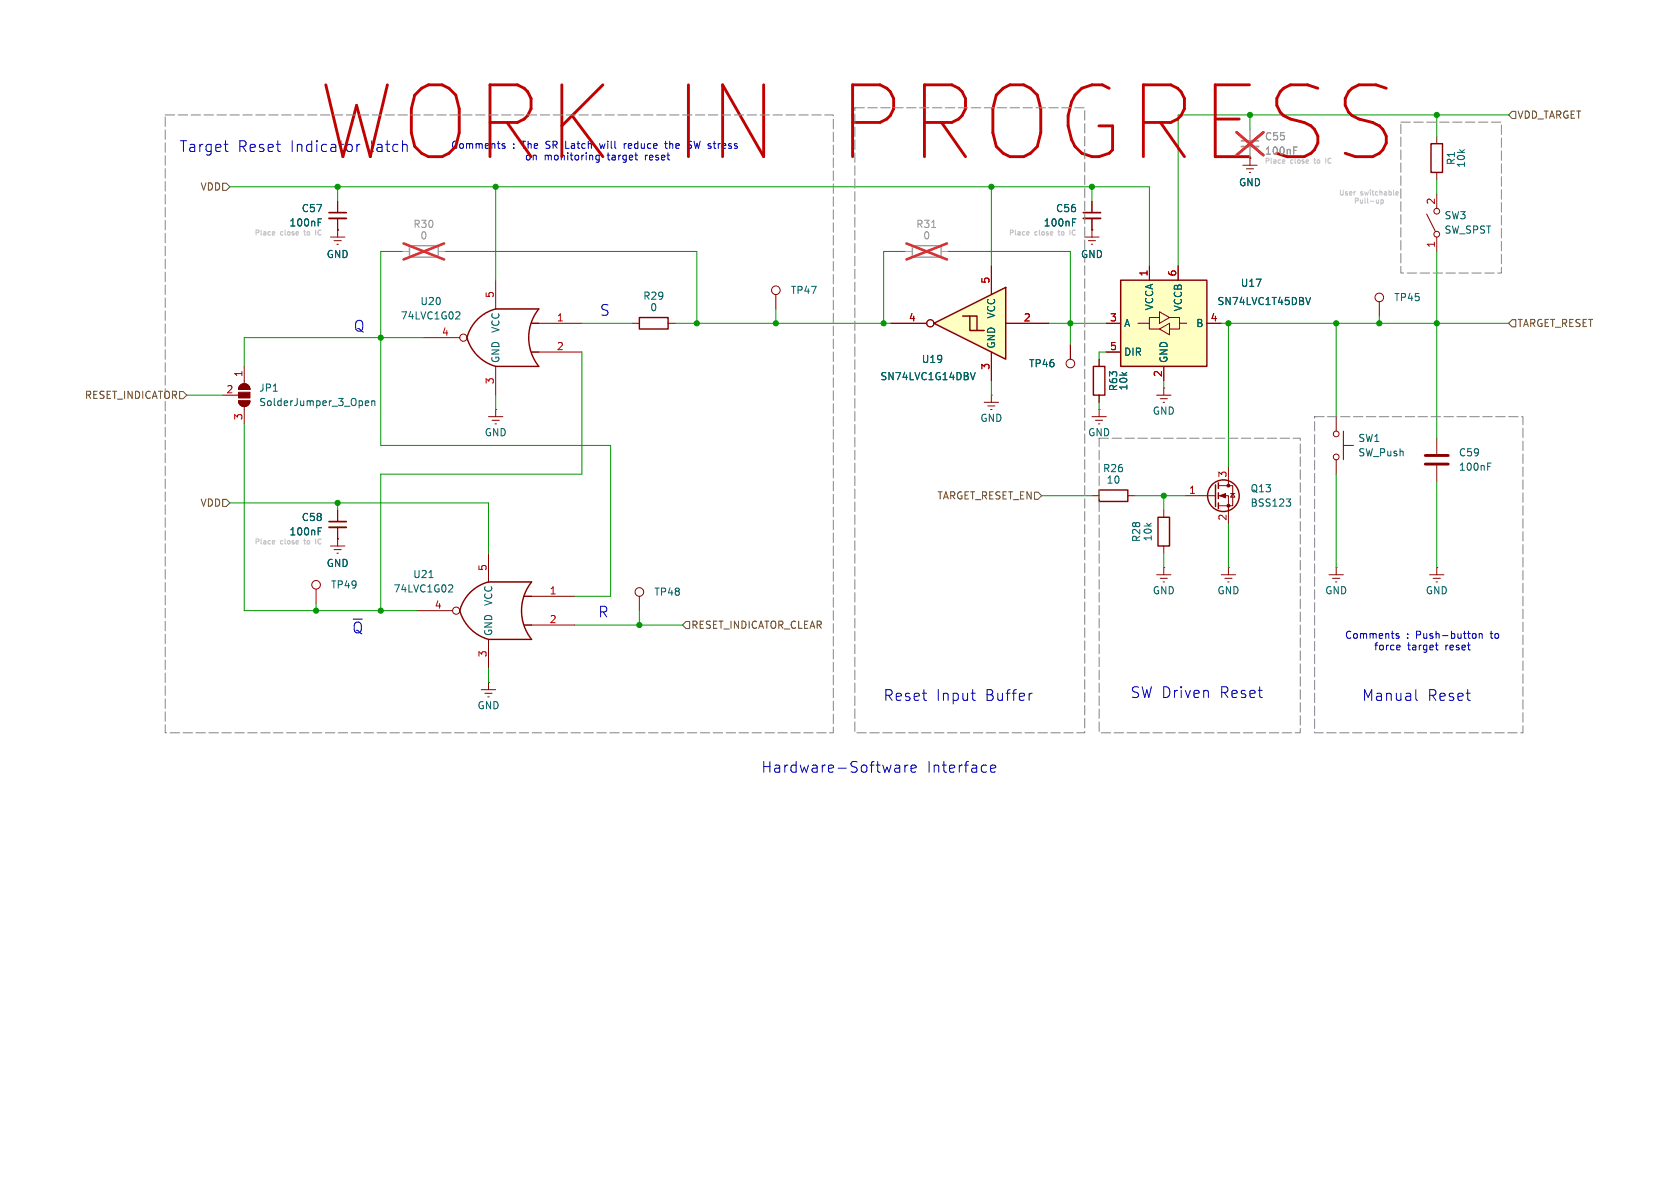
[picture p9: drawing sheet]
<svg xmlns="http://www.w3.org/2000/svg" width="297mm" height="210mm" viewBox="0 0 297 210" stroke-linecap="round" stroke-linejoin="round" font-family="sans-serif">
<g fill="none" stroke="#840000" stroke-width=".18">
<path d="M59.7 35.6v2M59.7 38.6v2M137.2 52.1v2.5M191.8 41.9h2.5M192.4 42.5h1.3M192.9 43.2h.3M193 40.6h.1M193 40.6v1.3M39.4 69.9h2.8M42.2 70.9h2a1.02 1.02 0 0 1-1 1 1.02 1.02 0 0 1-1-1zM42.5 68.1a1.02 1.02 0 0 1 1.1-.2 1.02 1.02 0 0 1 .6 .9h-2zM43.2 64.8v3"/>
<path d="M43.2 71.9v3M193 73.7h2.6M193.7 74.3h1.2M194.2 74.9h.2M194.3 72.4h.1M194.3 72.4v1.3M113 105.4v2.6M85.1 121.9h2.5M85.7 122.6h1.3M86.2 123.2h.3M86.4 120.7h.1M86.4 120.7v1.2"/>
<circle cx="137.2" cy="51.3" r=".76"/>
<circle cx="113" cy="104.6" r=".76"/>
</g>
<g fill="#840000" stroke="#840000" stroke-width=".18">
<path d="M42.5 68.1a1.02 1.02 0 0 1 1.1-.2 1.02 1.02 0 0 1 .6 .9h-2z"/>
<path d="M42.2 69.3h2v1.1h-2z"/>
<path d="M42.2 70.9h2a1.02 1.02 0 0 1-1 1 1.02 1.02 0 0 1-1-1z"/>
</g>
<path d="M56.3 39.3h.4M56.3 38.7h.6M64.6 71.3l.6-.1-.1-.3h-.3l-.2 .1v.6h.5M65.7 71l.2-.1h.3l.1 .8M65.7 70.9v.8" fill="none" stroke="#006464" stroke-width=".18"/>
<path d="M58.2 37.6h3" fill="none" stroke="#840000" stroke-width=".3"/>
<path d="M58.2 38.6h3" fill="none" stroke="#840000" stroke-width=".33"/>
<g fill="#ffffc2">
<path d="M94 57.2h1.2z"/>
<path d="M94 62.2h1.2z"/>
</g>
<path d="M87.6 54.6h7.6M87.6 64.8h7.6" fill="none" stroke="#ffffc2" stroke-width=".18"/>
<path d="M253 25.4h2v5.1h-2zM84.4 56.4l1.5-1.1 1.7-.7h7.6a8.1 8.1 0 0 0 0 10.2h-7.6a7.2 7.2 0 0 1-5-5.2l.7-1.7zM94 57.2h1.2M94 62.2h1.2" fill="none" stroke="#840000" stroke-width=".25"/>
<g fill="none" stroke="#840000" stroke-width=".18">
<path d="M252.2 37.8l1.5 3.1M254 24.1v1.3M254 30.5v1.3M254 34.3v2.5M74.9 59.7h6.4M87.6 49.5v5.1M95.2 57.2h7.7M254 41.9v2.6M87.6 64.8v5.1M95.2 62.2h7.7M236.2 73.7v2.5M237.5 78.7h1.8"/>
<path d="M237.5 76.2v5.1M236.2 81.3v2.5"/>
<circle cx="254" cy="37.3" r=".51"/>
<circle cx="81.9" cy="59.7" r=".63"/>
<circle cx="254" cy="41.4" r=".51"/>
<circle cx="236.2" cy="76.7" r=".51"/>
<circle cx="236.2" cy="80.8" r=".51"/>
</g>
<path d="M80.8 55.1l.4 .1 .1 .3-.8 .9h.8" fill="none" stroke="#006464" stroke-width=".18"/>
<path d="M161.3 43.4h5.1v2.1h-5.1z" fill="none" stroke="#a1a1a1" stroke-width=".25"/>
<path d="M160 44.5h1.3M166.4 44.5h1.2" fill="none" stroke="#a1a1a1" stroke-width=".18"/>
<path d="M164.7 40.2h.7" fill="none" stroke="#989898" stroke-width=".18"/>
<path d="M160.2 43l7.2 2.9M167.4 43l-7.2 2.9" fill="none" stroke="#e12e31" stroke-width=".46"/>
<path d="M165.1 57.2l12.7-6.4v12.7z" fill="#ffffc2"/>
<path d="M113 56.1h5.1v2.1h-5.1zM165.1 57.2l12.7-6.4v12.7zM170.2 55.9h2.5v2.5M171.4 55.9v2.5h2.6M193.3 64.8h2v5.1h-2zM194.3 86.6h5.1v2h-5.1z" fill="none" stroke="#840000" stroke-width=".25"/>
<g fill="none" stroke="#840000" stroke-width=".18">
<path d="M193 35.6v2M193 38.6v2M58.4 41.9h2.6M59.1 42.5h1.2M59.6 43.2h.2M59.7 40.6h.1M59.7 40.6v1.3M111.8 57.2h1.2M118.1 57.2h1.3M157.5 57.2h6.3M175.3 47v5.1M177.8 57.2h7.6"/>
<path d="M243.8 53.3v2.6M175.3 62.2v5.1M194.3 63.5v1.3M194.3 69.9v1.2M204.5 69.9h2.5M205.1 70.5h1.3M205.6 71.1h.3M205.7 68.6h.1M205.7 68.6v1.3M254 77.5v2.8M193 87.6h1.3M199.4 87.6h1.3"/>
<path d="M254 82.3v2.8M215.9 101.6h2.5M216.5 102.2h1.3M217 102.9h.3M217.2 100.3h.1M217.2 100.3v1.3M234.9 101.6h2.6M235.6 102.2h1.3M236.1 102.9h.2M236.2 100.3h.1M236.2 100.3v1.3M252.7 101.6h2.6"/>
<path d="M253.4 102.2h1.2M253.9 102.9h.2M254 100.3h.1M254 100.3v1.3"/>
<circle cx="164.5" cy="57.1" r=".63"/>
<circle cx="243.8" cy="52.6" r=".76"/>
</g>
<path d="M189.6 39.3h.4M189.6 38.7h.6M171.6 65.9l.4 1.2 .4-1.2M263 82.5h.4M263 81.9h.6" fill="none" stroke="#006464" stroke-width=".18"/>
<path d="M252 80.5h4M252 82h4" fill="none" stroke="#840000" stroke-width=".51"/>
<path d="M191.5 37.6h3.1" fill="none" stroke="#840000" stroke-width=".3"/>
<path d="M191.5 38.6h3.1" fill="none" stroke="#840000" stroke-width=".33"/>
<path d="M72.4 43.4h5.1v2.1h-5.1z" fill="none" stroke="#a1a1a1" stroke-width=".25"/>
<path d="M71.1 44.5h1.3M77.5 44.5h1.2" fill="none" stroke="#a1a1a1" stroke-width=".18"/>
<path d="M71.3 43l7.2 2.9M78.5 43l-7.2 2.9" fill="none" stroke="#e12e31" stroke-width=".46"/>
<path d="M198.1 49.5h15.3v15.3h-15.3z" fill="#ffffc2"/>
<path d="M198.1 49.5h15.3v15.3h-15.3z" fill="none" stroke="#840000" stroke-width=".25"/>
<path d="M195.6 57.2h2.5M201.2 57.2h2v1h1.8M203.2 47v2.5M205 56.1h-1.8v1.1M205 55.1l1.8 1-1.8 1.1zM205 58.2l1.8-1v2zM206.8 56.1h1.7v1.1h1.3M208.3 47v2.5M208.5 57.2v1h-1.7M213.4 57.2h2.5M195.6 62.2h2.5M205.7 64.8v2.5" fill="none" stroke="#840000" stroke-width=".18"/>
<path d="M230.8 52.6l.5 1.2 .4-1.2" fill="none" stroke="#006464" stroke-width=".18"/>
<g fill="#ffffc2">
<path d="M92.7 105.4h1.3z"/>
<path d="M92.7 110.5h1.3z"/>
</g>
<path d="M86.4 102.9h7.6M86.4 113h7.6" fill="none" stroke="#ffffc2" stroke-width=".18"/>
<g fill="none" stroke="#840000" stroke-width=".25">
<path d="M204.7 91.4h2.1v5.1h-2.1zM214.9 85.7v3.8M215.4 85.3v1.1M215.4 87.1v1M215.4 88.9v1M83.2 104.7l1.4-1.1 1.8-.7h7.6a8.1 8.1 0 0 0 0 10.1h-7.6a7.2 7.2 0 0 1-5.1-5.1l.7-1.7zM92.7 105.4h1.3M92.7 110.5h1.3"/>
<circle cx="216.3" cy="87.6" r="2.79"/>
</g>
<g fill="none" stroke="#840000" stroke-width=".18">
<path d="M59.7 35.6v2M59.7 38.6v2M193 35.6v2M193 38.6v2M59.7 40.6h.1M157.5 57.2h6.3M175.3 47v5.1M177.8 57.2h7.6M193 40.6h.1M195.6 57.2h2.5M203.2 47v2.5M208.3 47v2.5"/>
<path d="M213.4 57.2h2.5M86.4 73.7h2.5M87 74.3h1.3M87.5 74.9h.3M87.6 72.4h.1M87.6 72.4v1.3M174 71.1h2.5M174.6 71.8h1.3M175.1 72.4h.3M175.3 69.9h.1M175.3 62.2v5.1M175.3 69.9v1.2"/>
<path d="M189.2 61v2.5M194.3 63.5v1.3M194.3 69.9v1.2M195.6 62.2h2.5M205.7 64.8v2.5M58.4 96.5h2.6M59.1 97.2h1.2M59.6 97.8h.2M59.7 95.3h.1M59.7 90.2v2M59.7 93.2v3.3M86.4 97.8v5.1"/>
<path d="M205.7 90.2v1.2M205.7 96.5v1.3M209.5 87.6h5.4M215.4 85.9h2.5v3.5h-2.5M215.4 87.6h1.8v5.1M217.2 82.6v3.3M217.6 87.2h.7M217.9 87.2l.4 .7h-.7zM55.9 104.1v2.6M73.7 108h6.3M86.4 113v5.1M94 105.4h7.6"/>
<path d="M94 110.5h7.6M204.5 101.6h2.5M205.1 102.2h1.3M205.6 102.9h.3M205.7 100.3h.1M205.7 100.3v1.3"/>
<circle cx="164.5" cy="57.1" r=".63"/>
<circle cx="189.2" cy="64.3" r=".76"/>
<circle cx="55.9" cy="103.4" r=".76"/>
<circle cx="80.6" cy="107.9" r=".63"/>
</g>
<path d="M56.3 39.3h.4M56.3 38.7h.6M189.6 39.3h.4M189.6 38.7h.6M230.8 52.6l.5 1.2 .4-1.2M171.6 65.9l.4 1.2 .4-1.2M56.3 93.9h.4M56.3 93.3h.6M227.4 88.2h.8l-.5 .5M227.9 88.7l.3 .2v.3l-.3 .3M75.8 102.1h.8M79.5 103.4h.4l.1 .3-.7 .9h.7" fill="none" stroke="#006464" stroke-width=".18"/>
<g fill="#840000" stroke="#840000" stroke-width=".18">
<path d="M215.6 87.6l1.1-.4v.8z"/>
<circle cx="217.2" cy="85.9" r=".25"/>
<circle cx="217.2" cy="89.4" r=".25"/>
</g>
<path d="M58.2 92.2h3" fill="none" stroke="#840000" stroke-width=".3"/>
<path d="M58.2 93.2h3" fill="none" stroke="#840000" stroke-width=".33"/>
<path d="M267.3 19.7h.7v1.3h-.7l-.6-.7zM39.4 32.4h.6l.6 .6-.6 .7h-.6zM267.3 56.5h.7v1.3h-.7l-.6-.6zM31.7 69.2h.7l.6 .7-.6 .6h-.7zM39.4 88.3h.6l.6 .6-.6 .6h-.6zM182.9 87h.6l.6 .6-.6 .7h-.6zM121.3 109.9h.6v1.2h-.6l-.7-.6z" fill="none" stroke="#725600" stroke-width=".18"/>
<g fill="none" stroke="#009600" stroke-width=".18">
<path d="M40.6 33h19.1v2.6M193 33v2.6M203.2 33v14M208.3 20.3v26.7M221 20.3h45.7M254 20.3v3.8M254 31.8v2.5M71.1 44.5h-3.8v34.2h40.6v26.7h-6.3M74.9 59.7h-31.7v5.1M78.7 44.5h44.5v12.7M102.9 57.2h8.9M119.4 57.2h38.1"/>
<path d="M137.2 54.6v2.6M160 44.5h-3.8v12.7M167.6 44.5h21.6v16.5M175.3 47v-14h-87.7v16.5M185.4 57.2h10.2M215.9 57.2h50.8M217.2 57.2v25.4M236.2 57.2v16.5M243.8 55.9v1.3M254 44.5v33M33 69.9h6.4M43.2 74.9v33.1h30.5"/>
<path d="M87.6 69.9v2.5M102.9 62.2v21.6h-35.6v24.2M175.3 67.3v2.6M194.3 71.1v1.3M195.6 62.2h-1.3v1.3M205.7 67.3v1.3M40.6 88.9h45.8v8.9M59.7 88.9v1.3M184.1 87.6h8.9M200.7 87.6h8.8M205.7 87.6v2.6M205.7 97.8v2.5"/>
<path d="M217.2 92.7v7.6M236.2 83.8v16.5M254 85.1v15.2M55.9 106.7v1.3M86.4 118.1v2.6M101.6 110.5h19M113 108v2.5"/>
</g>
<g fill="none" stroke="#0000c2" stroke-width=".18">
<path d="M39.6 25.5h.7M40.1 26.8h.2M247.1 114l.4 .1v.2l-.6 .2M247.3 112.1l-.3-.1-.2 .2 .1 .2 .4 .1v.3h-.5M247.5 114.8l-.4 .1M253.8 114h.4M253.9 114.7l.3 .2M260.4 112.1l.3-.1 .2 .2-.1 .6h-.4M261.5 112.1l.2-.1 .3 .1v.7M261.5 112v.8M158.2 136.2l.2 .3 .7-.1M158.3 135.3l.1-.1 .6 .1 .1 1.2"/>
<path d="M159.1 135.7l-.7 .1-.2 .3M160 135.2v1.3M160.5 135.2l-.3 .1-.2 .3M161.1 135.9l.9-.2-.1-.4-.6-.1-.2 .3 .1 .9 .1 .1 .6-.1M171.7 122.5h.7M172.2 123.8h.2M175.1 135.9l.9-.2-.1-.4-.5-.1-.3 .3 .1 .9 .2 .1 .5-.1M182.5 122.5l-.4 .1M250.3 121.9v1.6l.3 .3"/>
</g>
<g fill="none" stroke="#c2c2c2" stroke-width=".18">
<path d="M243.7 35.3v.6M243.7 35.8l-.2 .1M244.1 35.3v.9M244.5 35.4v.4l-.4 .1M48.3 41h.2l.1 .2-.5 .1M48.5 41.5l-.2 .1M55.8 40.7v.9M181.6 41h.3v.2l-.4 .1M181.9 41.5l-.3 .1M189.2 40.7v.9M48.3 95.6h.2l.1 .2-.5 .1M48.5 96.1l-.2 .1"/>
<path d="M55.8 95.3v.9"/>
</g>
<path d="M151.1 19.1h40.7v110.4h-40.7zM29.2 20.3h118.1v109.2h-118.1zM247.6 21.6h17.8v26.7h-17.8zM194.3 77.5h35.6v52h-35.6zM232.4 73.7h36.8v55.8h-36.8z" fill="none" stroke="#848484" stroke-width=".18" stroke-dasharray="1.7 .6"/>
<g fill="#009600" stroke="#009600" stroke-width=".18">
<circle cx="137.2" cy="57.2" r=".46"/>
<circle cx="156.2" cy="57.2" r=".46"/>
<circle cx="205.7" cy="87.6" r=".46"/>
<circle cx="189.2" cy="57.2" r=".46"/>
<circle cx="123.2" cy="57.2" r=".46"/>
<circle cx="55.9" cy="108" r=".46"/>
<circle cx="67.3" cy="108" r=".46"/>
<circle cx="113" cy="110.5" r=".46"/>
<circle cx="67.3" cy="59.7" r=".46"/>
<circle cx="59.7" cy="88.9" r=".46"/>
<circle cx="254" cy="20.3" r=".46"/>
<circle cx="217.2" cy="57.2" r=".46"/>
<circle cx="254" cy="57.2" r=".46"/>
<circle cx="243.8" cy="57.2" r=".46"/>
<circle cx="236.2" cy="57.2" r=".46"/>
</g>
<text font-size="17.7" fill="#009600" x="56.3" y="29">WORK IN PROGRESS</text>
<g font-size="2.7" fill="#0000c2">
<text x="31.7" y="27.1">Target</text>
<text x="42" y="27.1">Reset</text>
<text x="51.3" y="27.1">Indicator</text>
<text x="65.5" y="27.1">latch</text>
<text x="62.5" y="58.8">Q</text>
<text x="106" y="56">S</text>
<text x="62.2" y="112.2">~{Q}</text>
<text x="105.7" y="109.4">R</text>
<text x="156.1" y="124.1">Reset</text>
<text x="165.5" y="124.1">Input</text>
<text x="174.2" y="124.1">Buffer</text>
<text x="199.8" y="123.6">SW Driven</text>
<text x="215.6" y="123.6">Reset</text>
<text x="240.7" y="124.1">Manual</text>
<text x="252.3" y="124.1">Reset</text>
<text x="134.5" y="136.8">Hardware-Software</text>
<text x="163.8" y="136.8">Interface</text>
</g>
<g font-size="1.8" fill="#725600">
<text x="268.2" y="21.2">VDD_TARGET</text>
<text x="35.3" y="33.9">VDD</text>
<text x="268.2" y="58">TARGET_RESET</text>
<text x="14.9" y="70.7">RESET_INDICATOR</text>
<text x="35.3" y="89.8">VDD</text>
<text x="165.6" y="88.5">TARGET_RESET_EN</text>
<text x="122.1" y="111.4">RESET_INDICATOR_CLEAR</text>
</g>
<text font-size="1.8" fill="#c20000" x="79.6" y="26.5">Comments</text>
<g font-size="1.8" fill="#0000c2">
<text x="90.6" y="26.5">:</text>
<text x="92.4" y="26.5">The</text>
<text x="92.7" y="28.6">on</text>
<text x="96.2" y="28.6">monitoring</text>
<text x="96.8" y="26.5">SR</text>
<text x="100.4" y="26.5">Latch</text>
<text x="106.7" y="26.5">will</text>
<text x="107.5" y="28.6">target</text>
<text x="111.2" y="26.5">reduce</text>
<text x="114.3" y="28.6">reset</text>
<text x="118.7" y="26.5">the</text>
<text x="122.8" y="26.5">SW stress</text>
<text x="237.7" y="113.1">Comments</text>
<text x="248.7" y="113.1">:</text>
<text x="250.4" y="113.1">Push-button</text>
<text x="263.8" y="113.1">to</text>
<text x="242.8" y="115.2">force</text>
<text x="248.8" y="115.2">target</text>
<text x="255.6" y="115.2">reset</text>
</g>
<g font-size="1.8" fill="#989898">
<text x="223.5" y="27.5">100nF</text>
<text x="223.5" y="25">C55</text>
<text x="73" y="40.5">R30</text>
<text x="161.9" y="40.5">R31</text>
<text x="74.2" y="42.5">0</text>
<text x="163.1" y="42.5">0</text>
</g>
<g font-size="1.8" fill="#006464">
<text x="257.4" y="29.3" transform="rotate(-90 257.4 29.3)">R1</text>
<text x="259.2" y="29.8" transform="rotate(-90 259.2 29.8)">10k</text>
<text x="218.9" y="33.1">GND</text>
<text x="51.1" y="40.2">100nF</text>
<text x="53.2" y="37.7">C57</text>
<text x="184.4" y="40.2">100nF</text>
<text x="186.6" y="37.7">C56</text>
<text x="255.3" y="41.5">SW_SPST</text>
<text x="255.3" y="39">SW3</text>
<text x="57.7" y="45.8">GND</text>
<text x="191" y="45.8">GND</text>
<text x="113.6" y="53.2">R29</text>
<text x="139.7" y="52.2">TP47</text>
<text x="219.3" y="50.9">U17</text>
<text x="246.4" y="53.4">TP45</text>
<text x="70.7" y="56.7">74LVC1G02</text>
<text x="74.2" y="54.1">U20</text>
<text x="88.5" y="58.9" transform="rotate(-90 88.5 58.9)">VCC</text>
<text x="114.9" y="55.2">0</text>
<text x="176.1" y="56.4" transform="rotate(-90 176.1 56.4)">VCC</text>
<text x="198.6" y="58">A</text>
<text x="204.1" y="55" transform="rotate(-90 204.1 55)">VCCA</text>
<text x="209.1" y="55.1" transform="rotate(-90 209.1 55.1)">VCCB</text>
<text x="211.4" y="58">B</text>
<text x="215.1" y="54.1">SN74LVC1T45DBV</text>
<text x="88.5" y="64.3" transform="rotate(-90 88.5 64.3)">GND</text>
<text x="162.9" y="64.4">U19</text>
<text x="176.1" y="61.7" transform="rotate(-90 176.1 61.7)">GND</text>
<text x="181.8" y="65.1">TP46</text>
<text x="198.6" y="63.1">DIR</text>
<text x="206.6" y="64.3" transform="rotate(-90 206.6 64.3)">GND</text>
<text x="45.7" y="69.4">JP1</text>
<text x="45.7" y="72">SolderJumper_3_Open</text>
<text x="155.5" y="67.4">SN74LVC1G14DBV</text>
<text x="197.7" y="69.3" transform="rotate(-90 197.7 69.3)">R63</text>
<text x="199.5" y="69.1" transform="rotate(-90 199.5 69.1)">10k</text>
<text x="85.6" y="77.3">GND</text>
<text x="173.2" y="74.8">GND</text>
<text x="192.3" y="77.3">GND</text>
<text x="203.7" y="73.5">GND</text>
<text x="194.9" y="83.7">R26</text>
<text x="240" y="78.3">SW1</text>
<text x="240" y="80.9">SW_Push</text>
<text x="257.8" y="83.4">100nF</text>
<text x="257.8" y="80.9">C59</text>
<text x="195.5" y="85.7">10</text>
<text x="221" y="87.2">Q13</text>
<text x="221" y="89.8">BSS123</text>
<text x="51.1" y="94.8">100nF</text>
<text x="53.2" y="92.3">C58</text>
<text x="201.8" y="95.9" transform="rotate(-90 201.8 95.9)">R28</text>
<text x="203.8" y="95.8" transform="rotate(-90 203.8 95.8)">10k</text>
<text x="57.7" y="100.4">GND</text>
<text x="58.4" y="104.2">TP49</text>
<text x="69.5" y="104.9">74LVC1G02</text>
<text x="73" y="102.4">U21</text>
<text x="87.2" y="107.2" transform="rotate(-90 87.2 107.2)">VCC</text>
<text x="115.6" y="105.5">TP48</text>
<text x="203.7" y="105.3">GND</text>
<text x="215.1" y="105.3">GND</text>
<text x="234.2" y="105.3">GND</text>
<text x="252" y="105.3">GND</text>
<text x="87.2" y="112.5" transform="rotate(-90 87.2 112.5)">GND</text>
<text x="84.3" y="125.6">GND</text>
</g>
<g font-size="1.8" fill="#a90000">
<text x="253.7" y="36.3" transform="rotate(-90 253.7 36.3)">2</text>
<text x="253.7" y="43.9" transform="rotate(-90 253.7 43.9)">1</text>
<text x="87.4" y="52.8" transform="rotate(-90 87.4 52.8)">5</text>
<text x="175" y="50.2" transform="rotate(-90 175 50.2)">5</text>
<text x="202.9" y="49" transform="rotate(-90 202.9 49)">1</text>
<text x="208" y="49" transform="rotate(-90 208 49)">6</text>
<text x="78" y="59.4">4</text>
<text x="98.4" y="56.9">1</text>
<text x="160.6" y="56.9">4</text>
<text x="180.9" y="56.9">2</text>
<text x="196.1" y="56.9">3</text>
<text x="213.9" y="56.9">4</text>
<text x="98.4" y="62">2</text>
<text x="175" y="65.5" transform="rotate(-90 175 65.5)">3</text>
<text x="196.1" y="62">5</text>
<text x="39.9" y="69.6">2</text>
<text x="42.9" y="66.7" transform="rotate(-90 42.9 66.7)">1</text>
<text x="87.4" y="68" transform="rotate(-90 87.4 68)">3</text>
<text x="205.5" y="66.7" transform="rotate(-90 205.5 66.7)">2</text>
<text x="42.9" y="74.4" transform="rotate(-90 42.9 74.4)">3</text>
<text x="210.1" y="87.4">1</text>
<text x="216.9" y="84.5" transform="rotate(-90 216.9 84.5)">3</text>
<text x="216.9" y="92.1" transform="rotate(-90 216.9 92.1)">2</text>
<text x="86.1" y="101" transform="rotate(-90 86.1 101)">5</text>
<text x="76.8" y="107.7">4</text>
<text x="97.1" y="105.2">1</text>
<text x="97.1" y="110.2">2</text>
<text x="86.1" y="116.3" transform="rotate(-90 86.1 116.3)">3</text>
</g>
<g font-size="1.2" fill="#c2c2c2">
<text x="223.5" y="29.1">Place</text>
<text x="228.2" y="29.1">close</text>
<text x="232.6" y="29.1">to</text>
<text x="234.9" y="29.1">IC</text>
<text x="236.6" y="34.8">User</text>
<text x="240.5" y="34.8">switchable</text>
<text x="45" y="41.8">Place</text>
<text x="49.6" y="41.8">close</text>
<text x="54.1" y="41.8">to</text>
<text x="56.3" y="41.8">IC</text>
<text x="178.3" y="41.8">Place</text>
<text x="182.9" y="41.8">close</text>
<text x="187.4" y="41.8">to</text>
<text x="189.7" y="41.8">IC</text>
<text x="239.3" y="36.2">Pull-up</text>
<text x="45" y="96.4">Place</text>
<text x="49.6" y="96.4">close</text>
<text x="54.1" y="96.4">to</text>
<text x="56.3" y="96.4">IC</text>
</g>
</svg>
